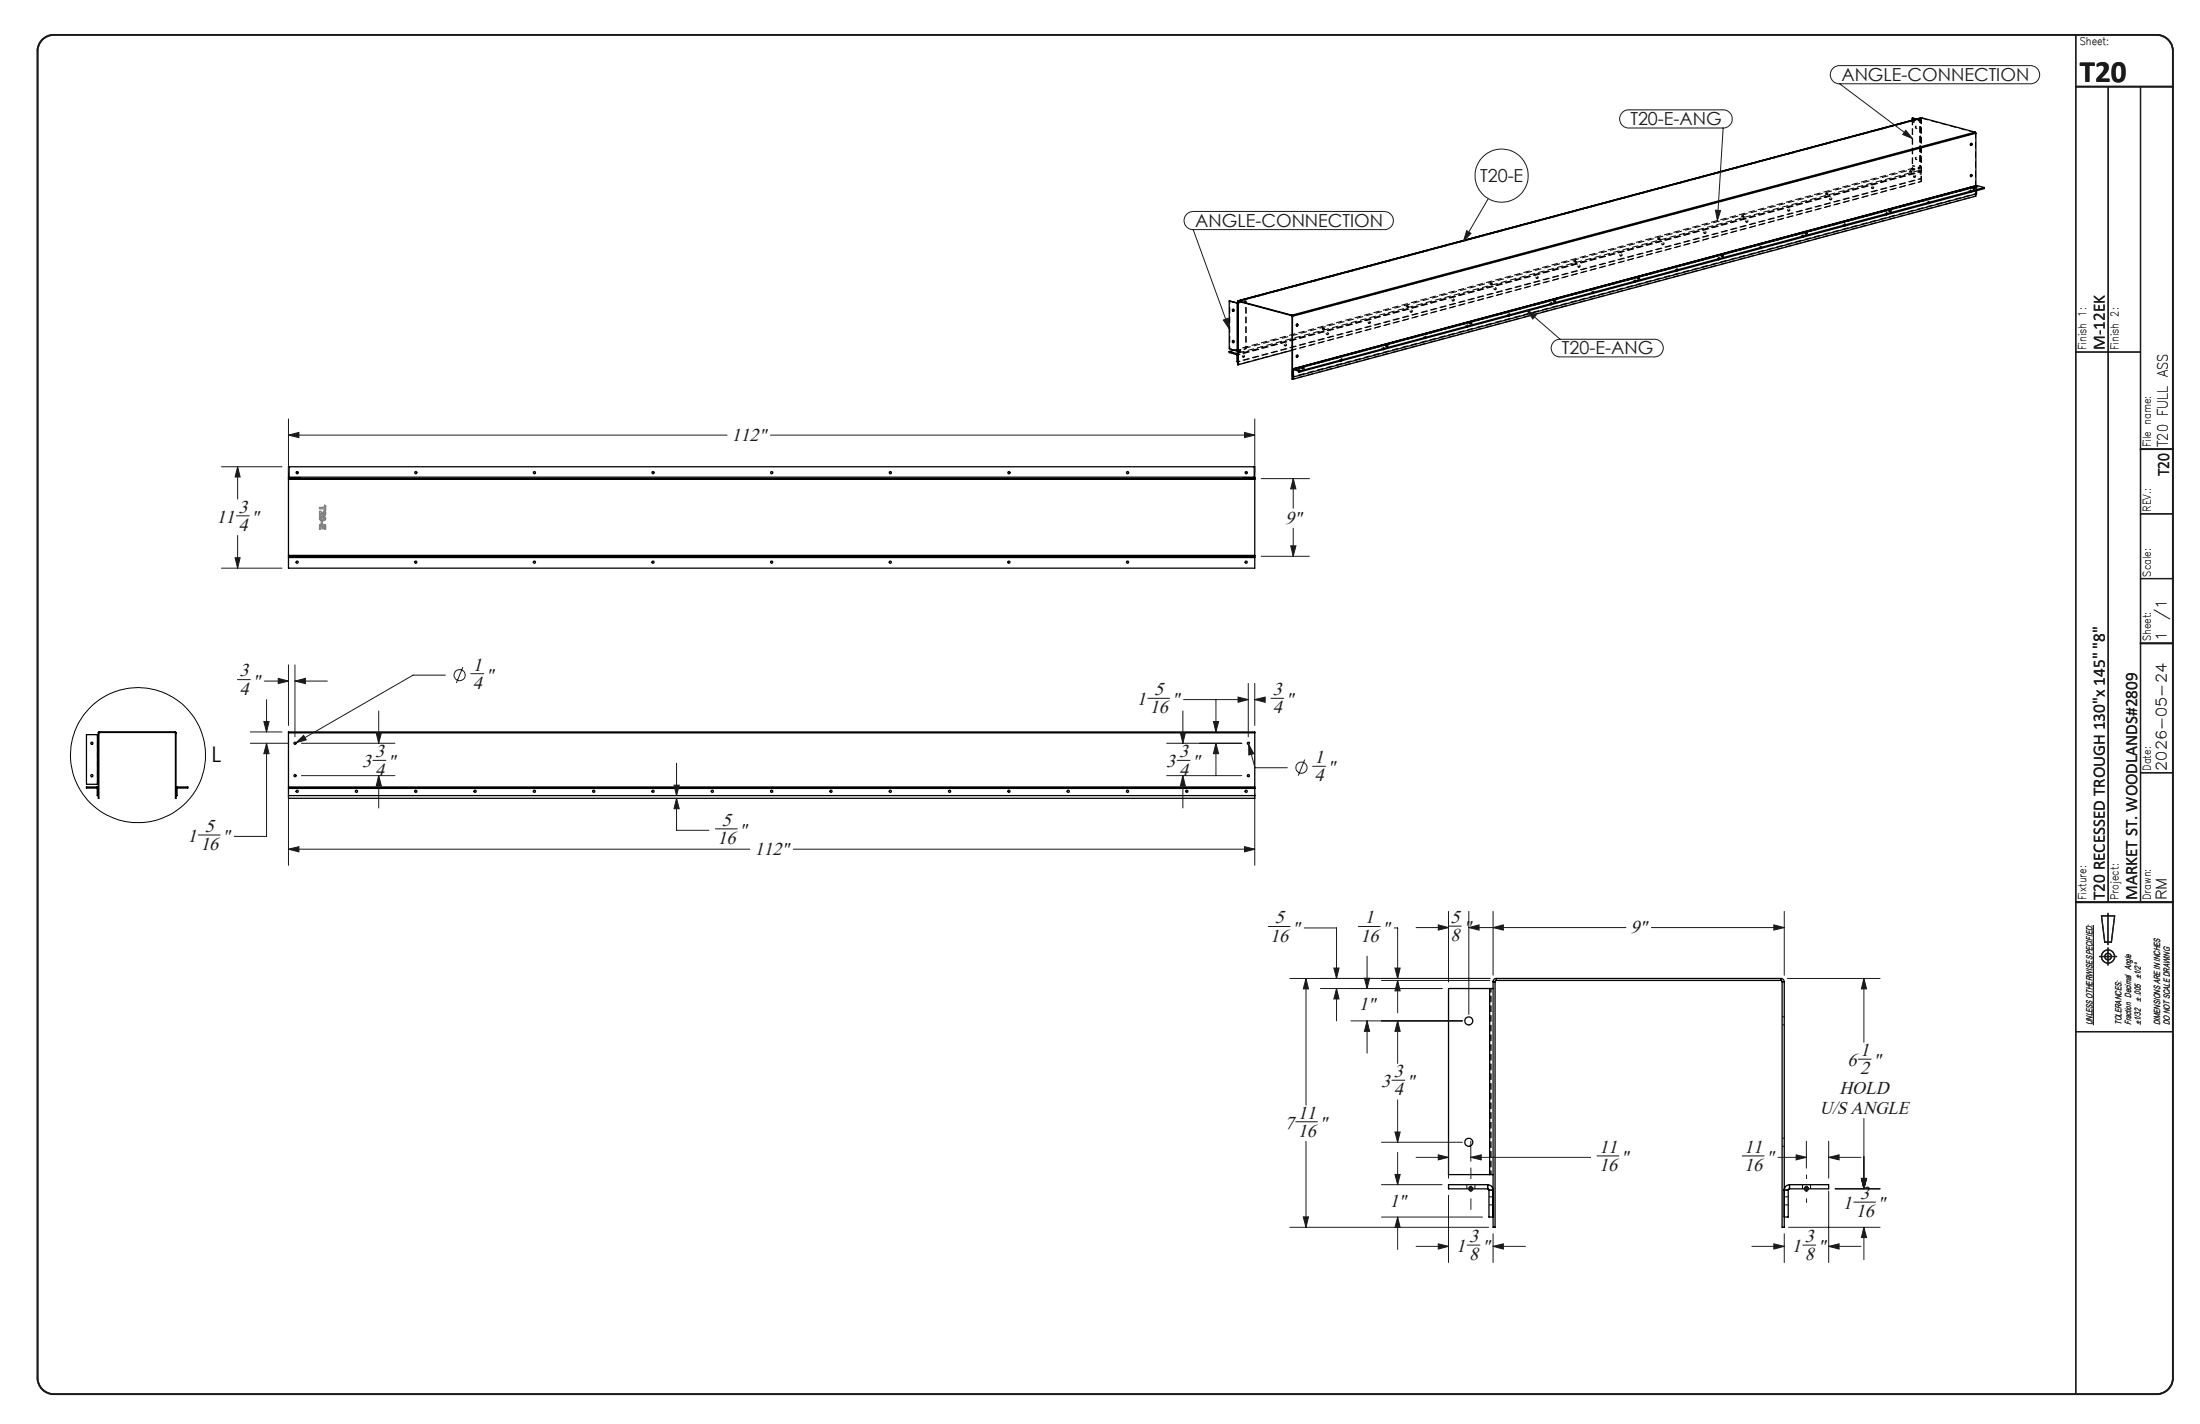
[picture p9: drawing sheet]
<svg xmlns="http://www.w3.org/2000/svg" width="432mm" height="279mm" viewBox="0 0 432 279" stroke-linecap="round" stroke-linejoin="round" font-family="sans-serif">
<g fill="none" stroke="#191924" stroke-width=".2">
<path d="M359.7 13.5a1.98 1.98 0 0 1 1.3-.6h37.5a1.78 1.78 0 0 1 1.8 1.8 1.78 1.78 0 0 1-1.8 1.7h-37.5a1.78 1.78 0 0 1-1.6-1 1.78 1.78 0 0 1 .3-1.9zM361 16.4l14.4 10.8M292.1 39l-4.8 8.3M318.6 21.9l.9-.3h18.7a1.78 1.78 0 0 1 1.8 1.7 1.78 1.78 0 0 1-1.8 1.8h-18.5a1.79 1.79 0 0 1-1.7-1.2 1.79 1.79 0 0 1 .6-2zM338.2 25.1l-1.1 18.2M374.1 25.6l1.3 1.6-1.9-.8zM233 42l.4-.3 .8-.2h37.5a1.78 1.78 0 0 1 1.8 1.8 1.78 1.78 0 0 1-1.8 1.7h-37.5a1.76 1.76 0 0 1-1.7-1.1 1.76 1.76 0 0 1 .5-1.9zM234.2 45l7.1 19.5M287.9 45.3l.8 .5-1.4 1.5zM336.7 41.2l1 .1-.6 2zM240.1 62.8l1-.4 .2 2.1zM299.6 60.9l1.9 .9-.7 .8z"/>
<path d="M299.6 60.9l6.6 5.6M305 67l1-.4h18.7a1.73 1.73 0 0 1 1.8 1.7 1.73 1.73 0 0 1-1.8 1.7h-18.5a1.75 1.75 0 0 1-1.6-1.1 1.75 1.75 0 0 1 .4-1.9zM43.5 91.6h11.9M46.6 91.6l.5 2h-1zM46.6 91.6v6.3M56.6 85.4l2.1-.6v1.1zM56.6 82.2v10.4M56.6 85.4h86.1M151.2 85.4h95.1M244.3 84.8l2 .6-2 .5zM246.3 82.2v10.4M247.5 93.9h9.5"/>
<path d="M253.8 93.9l.6 2h-1.1zM253.8 93.9v5.8M43.5 111.5h11.9M46.1 109.4h1l-.5 2.1zM46.4 101.2h2.5M46.6 105.1v6.4M247.5 109.1h9.5M253.3 107.1h1.1l-.6 2zM253.8 103.6v5.5M46.6 133.3h2.5M51.9 133.6h4.7M52.3 137.3v6.3"/>
<path d="M54.6 133.1l2 .5-2 .5zM56.6 130.5v11.8M57.9 133.6l2-.5v1zM57.9 130.5v14.1M57.9 133.6h6.3M74.3 139.5v6.3M87.4 132.5h-6.3l-23 13.2M90.8 130.9l-1.2 3.1M92.4 132.2h2.5M225.3 137h4.3M232.2 139.5v6.3M232.3 137.3h12.7"/>
<path d="M238.7 137.3v6.3M243 136.8l2 .5-2 .5zM245 134.1v10.5M246.3 137.3l2-.5v1zM246.3 134.1v8.2M246.3 137.3h1.9M249.4 137h2.6M49.1 145.8h7.5M49.1 143.6h6.3M51.8 141.6h1l-.5 2zM52.3 145.8l.5 2.1h-1zM52.3 145.8v18.3h-6.3"/>
<path d="M56.6 155.7v14.1M58.1 145.7l1.5-1.4 .5 .9zM59.2 145.8h18.3M59.2 152.2h18.3M73.2 149.2h2.5M73.8 143.8h1.1l-.6 2zM74.3 152.2l.6 2h-1.1zM74.3 152.2v6.3M132.3 154.1h1l-.5 2zM132.8 156.6l.5 2.1h-1zM132.8 156.6v6.3h6.3M132.8 149.8v6.3"/>
<path d="M229 145.8h14.7M229 152.2h14.7M231 149.2h2.6M231.7 143.8h1l-.5 2zM232.2 152.2l.5 2h-1zM232.2 152.2v6.3M238.2 141.6h1l-.5 2zM238.7 145.8l.5 2.1h-1zM238.7 145.8v6.4M245.1 146l1 1.9-1 .2zM245.1 146l1.2 4.6h6.4M246.3 155.7v14.1"/>
<path d="M256.1 149l-1.3 3.2M257.6 150.4h2.6M38.9 163.8h4.3M56.6 166.6l2.1-.5v1zM56.6 166.6h90.6M140.4 162.6h4.3M155.7 166.6h90.6M244.3 166.1l2 .5-2 .5zM284.3 178.8v13.9M288.3 178.8v20.2M293.1 178.8v12.5M350.2 178.8v12.5"/>
<path d="M248.9 181.8h4.3M253.2 192h39.2M256 182.1h6.3v9.9M256.3 192l.5 2h-1zM256.3 192v24.8M259.2 194h23.8M261.8 189.9h1l-.5 2.1zM262.3 194l.5 2h-1zM262.3 194v6.3M266.6 181.8h4.3M267.8 191.9h1l-.5 2.1zM268.3 187.6v6.4"/>
<path d="M271.1 192.4h21.3M273.6 182.1h.7v9.9M273.8 189.9h1l-.5 2.1zM274.3 192.4l.5 2h-1zM274.3 192.4v6.3M278 182h6.3M282.3 181.5l2 .5-2 .5zM284.3 181.7h2.5M288.3 182l2-.5v1zM288.3 182h30.8M293.1 182l2-.5v1zM324.1 182h26.1"/>
<path d="M348.2 181.5l2 .5-2 .5zM350.8 192h18.2M365.8 192l.6 2h-1.1zM365.8 192v12.5M410.9 181.5v19.6M265.1 200.3h21.9M268.3 200.3l.5 2.1h-1zM268.3 200.3v6.4M273.2 211.9h2.5M274.3 200.3l.5 2.1h-1zM274.3 200.3v8.4M274.3 215.8v8.3"/>
<path d="M364.7 207.8h2.5M365.8 219.5v13.8M254.3 220.1h4.3M255.8 238.8h1l-.5 2zM256.3 223.9v16.9M271.1 224.1h15.9M271.1 232.4h11.9M271.1 238.8h19.9M273.8 222.1h1l-.5 2zM273.8 230.4h1l-.5 2zM274.3 238.8l.5 2h-1zM274.3 226.1v6.3"/>
<path d="M274.3 238.8v6.3M278 227.1h6.3M282.3 226.6l2 .5-2 .5zM284.3 223.9v7.3M284.3 234.5v13.2M288.7 227.1l2-.5v1zM288.7 227.1h23.5M288.7 223.9v4M313.4 226.8h4.3M341.9 226.8h4.4M349 227.1h5.5M352.5 226.6l2 .5-2 .5z"/>
<path d="M354.5 223.9v5.3M358.9 227.1l2.1-.5v1zM358.9 223.9v7.3M358.9 233.7v14M358.9 227.1h6.4M360.2 233.3h8.8M363.9 235.9h4.2M365.3 231.2h1.1l-.6 2.1zM253.2 240.8h39M278 244.5h6.3M282.3 244.1l2 .4-2 .6zM288 244.3h2.5"/>
<path d="M293.1 244.5l2-.4v1zM293.1 244.5h6.3M293.1 242.1v5.6M343.9 244.5h6.3M348.2 244.1l2 .4-2 .6zM350.2 242.1v5.6M351 240.8h18M353.8 244.3h2.6M358.9 244.5l2.1-.4v1zM358.9 244.5h6.4M365.8 240.8l.6 2h-1.1zM365.8 240.8v6.4"/>
<circle cx="294.7" cy="34.5" r="5.2"/>
<circle cx="90.2" cy="132.5" r="1.09"/>
<circle cx="255.4" cy="150.6" r="1.09"/>
</g>
<g fill="none" stroke="#191924" stroke-width=".25">
<path d="M407.4 6.8v266.7M413.8 17v160M420.1 17v160M407.4 69.1h12.7M420.1 113.5h6.4M420.1 100.8h6.4M420.1 151.6h6.4M407.4 177h19.1M412.5 179.7h2.5l-.6 5.2h-1.3zM413.7 179.2v6.1M412.1 187.7h3.3M413.7 186v3.4"/>
<path d="M407.4 202.4h19.1"/>
<circle cx="413.7" cy="187.7" r=".66"/>
<circle cx="413.8" cy="187.7" r="1.29"/>
</g>
<path d="M8.2 7.9a3.3 3.3 0 0 1 2.3-1.1h412.8a3.2 3.2 0 0 1 3.2 3.2v260.4a3.2 3.2 0 0 1-3.2 3.1h-412.8a3.2 3.2 0 0 1-3.1-3.1v-260.4a3.2 3.2 0 0 1 .8-2.1zM407.4 17h19.1M420.1 88.1h6.4M420.1 126.2h6.4M407.4 177h19.1" fill="none" stroke="#191924" stroke-width=".35"/>
<g fill="none" stroke="#000" stroke-width=".2" stroke-dasharray="1.3 .6" stroke-linecap="butt">
<path d="M358.3 38v.2M358.8 38.2v-.2M359.2 39.2h.1M359.4 38.8h-.1M367.4 37h.2M367.7 36.6h-.2M374.8 33.6v.2M375.2 33.8v-.2M375.3 24h.1M375.3 33.4h.1M375.3 24v-.4M375.4 32.5h-.1"/>
<path d="M375.6 34.8h.2M375.9 34.4l-.1-.1M376.1 24.8h-.1M376.1 30.9h-.1M376.1 25.2h.1M376.1 31.3h.1M376.8 33.4l.2 .3M376.8 33.6l.1 .1M376.8 33.4v.2M376.8 23.6l.1-.1M376.8 32.9v.1M376.8 33h.1"/>
<path d="M376.9 33.7h.1M376.9 35l.1 .1M376.9 23.6h-.1M376.9 32.9v.1M376.9 23.5v.1M376.9 32.9h-.1M377 23.2l.1-.1M377.1 23.2h.1M377.1 23.2h-.1M377.1 35.6h-.1M377.2 23.1v.1M378.3 39.9h.2"/>
<path d="M378.4 39.8l.1 .1M378.6 39.5h-.2M386.6 37.7h.1M386.6 37.6l.1 .1M386.8 28.5h.1M386.8 34.6h.1M386.8 37.3h-.1M386.8 28.1l-.1 .2 .1 .2M386.8 34.2l-.1 .2 .1 .2M386.9 28.1h-.1M386.9 34.2h-.1M387 28.1h-.1"/>
<path d="M387 34.2h-.1M387.2 36.9v.2M387.7 37.1v-.2M387.7 26v.1M387.7 26v-.1M387.8 36.6l.2 .1M387.8 26.1h-.1M387.8 38.5h-.1M387.9 36.4l-.1 .2M388 38h-.2M388 36.6v.1M388 36.6v-.2"/>
<path d="M242.9 59.4h.1M242.9 59.5h.2M243 59.4l.1 .1M244.5 59l.1 .1M285.1 59l.1 .1M285.4 58.6h-.2M292.5 55.6v.2M292.9 55.8v-.2M293.3 56.8l.2 .1M293.6 56.4h-.2M301.6 54.6h.1M301.8 54.2h-.1"/>
<path d="M304.3 59.7l.1 .1M304.3 59.6l.1 .2M304.5 59.4l-.1-.1M304.9 58.9v.2M305.3 59.1v-.2M309 51.2v.2M309.4 51.4v-.2M309.8 52.4h.1M310 52h-.1M312.5 57.5l.1 .1M312.5 57.4l.1 .2M312.7 57.2l-.1-.1"/>
<path d="M318 50.2h.2M318.3 49.8h-.2M320.7 55.3l.2 .1M320.8 55.2l.1 .2M321 55l-.2-.1M321.4 54.5v.2M321.8 54.7v-.2M325.4 46.8v.2M325.8 47v-.2M326.3 48h.1M326.5 47.6h-.1M328.9 53.1l.2 .1"/>
<path d="M329 53l.1 .2M329.2 52.8l-.1-.1M334.5 45.8h.1M334.7 45.4h-.1M337.2 50.9l.1 .1M337.2 50.8l.1 .2M337.4 50.5h-.1M337.8 50.1v.2M338.3 50.3v-.2M341.9 42.4v.2M342.3 42.6v-.2M342.7 43.6h.2"/>
<path d="M343 43.2h-.2M345.4 48.7l.2 .1M345.5 48.6l.1 .2M345.7 48.3h-.2M350.9 41.4h.2M351.2 41h-.1M353.6 46.5h.2M353.7 46.4l.1 .1M353.9 46.1h-.1M354.3 45.7v.2M354.7 45.9v-.2M361.9 44.3h.1"/>
<path d="M361.9 44.2l.1 .1M362.1 43.9h-.1M370.1 42.1h.2M370.2 42l.1 .1M370.4 41.7h-.2M370.8 41.3v.2M371.2 41.5v-.2M241.3 68.4h.1M242.1 60.7h-.1M242.1 66.8h-.1M242.1 61.1h.1M242.1 67.2h.1"/>
<path d="M242.9 68.8h.1M242.9 68.8h-.1M242.9 68.9l.2-.1M243.1 68.8h-.1M243.1 68.8v.2M243.5 69v-.2M243.9 70l.2 .1M244.2 69.7l-.2-.1M244.5 68.4h.1M252.2 67.8l.1 .1M252.4 67.5l-.1-.1M254.5 64h.1"/>
<path d="M254.5 70.1h.1M254.5 63.5l-.1 .3 .1 .2M254.5 69.7l-.1 .2 .1 .2M254.6 63.6l-.1-.1M254.6 69.7h-.1M254.7 63.6l-.1-.1M254.7 69.7h-.1M254.9 73h.1M255.1 72.7l-.1 .1M255.1 72.6h-.1M255.2 72.9v-.1a.15 .15 0 0 0-.2-.2 .15 .15 0 0 0-.1 .2M255.5 72.2v.2"/>
<path d="M255.9 72.4v-.2M259.6 64.4v.2M260 64.6v-.2M260.4 65.6l.1 .1M260.7 65.3l-.2-.1M263.1 70.8h.1M263.1 70.6l.1 .2M263.4 70.4h-.2M268.6 63.4l.2 .1M268.9 63.1l-.2-.1M271.3 68.6h.2M271.4 68.4l.1 .2"/>
<path d="M271.6 68.2h-.2M272 67.8v.2M272.4 68v-.2M276 60v.2M276.5 60.2v-.2M276.9 61.2l.1 .1M277.1 60.9l-.1-.1M279.6 66.4h.1M279.6 66.2l.1 .2M279.8 66l-.1-.1M287.8 64.1l.1 .1M287.8 64l.1 .2"/>
<path d="M288 63.8l-.1-.1M288.5 63.3v.3M288.9 63.6v-.3M296 61.9l.2 .1M296.1 61.8l.1 .2M296.3 61.6l-.2-.1M17.9 154.4v.2M18.4 154.6v-.2M19 154.4v.2M19.1 154.7h.2M19.1 155.5h.2M19.3 155h-.2"/>
<path d="M19.4 143.8h-.1M19.5 143.6v.1M34.4 143.7v-.1M34.4 152.4h.1M34.4 146h.1M34.5 154.7h.3M34.5 143.8h-.1M34.5 155.5h.3M34.5 152h-.1M34.5 145.6h-.1M34.8 155h-.3M34.8 154.6v-.2"/>
<path d="M35.5 154.4v.2M35.9 154.6v-.2M293.5 192.6h-.4M293.7 192v.4M349.6 192.4v-.4M350.2 192.6h-.4M350.2 199.5h-.4M349.8 201.1h.4M349.8 224.9h.4M350.2 223.3h-.4"/>
</g>
<g fill="none" stroke="#000" stroke-width=".2" stroke-dasharray="1.3 .6" stroke-dashoffset=".8" stroke-linecap="butt">
<path d="M375.3 32.5l1.5 .4M375.4 33l1.4 .4M375.4 33.2l-134.1 35.9M375.4 33.2l1.4 .4M375.4 32.5l1.5 .4M376.8 33.6l-134.1 35.9M376.8 23.6l-1.5 .4M376.8 33l-1.5 .4M376.9 33.7l-134.1 35.9M376.9 35l-134.1 36M376.9 33l-1.5 .4M376.9 23.6l-1.5 .4"/>
<path d="M377 33.7l-134.1 36M377 35.1l-134.1 35.9M377 23.2l-134.1 36M377 35.6l-134.1 35.9M377.2 23.2l-134.2 35.9M377.2 23.2l-134.1 35.9M387.7 26l-134.1 35.9M387.7 26.1l-134.1 35.9M387.7 38.5l-134.1 35.9M387.8 36.4v1.7M388 36.6l-134.1 35.9M389.5 37l-1.5-.4"/>
<path d="M243 59.4l1.5-.4M243.1 59.5l1.5-.4M241.4 68.4l1.5 .4M243 68.8l1.5-.4M243.1 68.8l1.5-.4M253.7 72.5l134.1-35.9M253.7 73.9l134.1-35.9M253.9 72.5l134.1-35.9"/>
</g>
<g fill="none" stroke="#000" stroke-width=".2" stroke-dasharray="1.3 .6" stroke-dashoffset=".6" stroke-linecap="butt">
<path d="M359.2 39a.15 .15 0 0 0 .2 .2 .15 .15 0 0 0 .1-.2 .15 .15 0 0 0-.1-.2 .15 .15 0 0 0-.2 .2M359.4 38.9a.18 .18 0 0 1-.1 .3 .18 .18 0 0 1-.3-.2 .18 .18 0 0 1 .2-.2h.1l.1 .1M367.5 36.8a.15 .15 0 0 0 .1 .2 .15 .15 0 0 0 .2-.2 .15 .15 0 0 0-.2-.2 .15 .15 0 0 0-.1 .2M367.6 36.7a.18 .18 0 0 1-.1 .3 .18 .18 0 0 1-.2-.2 .18 .18 0 0 1 .1-.2h.1l.1 .1M375.7 34.6a.15 .15 0 0 0 .1 .2 .15 .15 0 0 0 .2-.2 .15 .15 0 0 0-.2-.2 .15 .15 0 0 0-.1 .2M375.8 34.5a.18 .18 0 0 1-.1 .2 .18 .18 0 0 1-.2-.1 .18 .18 0 0 1 .1-.2h.2v.1M376.1 24.8h-.1a.21 .21 0 0 0-.1 .3 .21 .21 0 0 0 .4 0 .21 .21 0 0 0-.2-.3M376.1 30.9h-.1a.21 .21 0 0 0-.1 .4 .21 .21 0 0 0 .4-.1 .21 .21 0 0 0-.2-.3M376.1 24.8a.21 .21 0 0 0-.1 .3 .21 .21 0 0 0 .3-.1 .21 .21 0 0 0-.2-.2M376.1 30.9a.21 .21 0 0 0-.1 .3 .21 .21 0 0 0 .3 0 .21 .21 0 0 0-.2-.3M378.5 39.6a.18 .18 0 0 1-.1 .3 .18 .18 0 0 1-.2-.1 .18 .18 0 0 1 .1-.3h.2v.1M386.8 37.4a.18 .18 0 0 1-.1 .3 .18 .18 0 0 1-.3-.1 .18 .18 0 0 1 .1-.3h.2l.1 .1"/>
<path d="M285.1 58.9a.15 .15 0 0 0 .2 .2 .15 .15 0 0 0 .1-.2v-.1a.15 .15 0 0 0-.1-.2 .15 .15 0 0 0-.1 .2l-.1 .1M285.3 58.8a.18 .18 0 0 1-.1 .2 .18 .18 0 0 1-.3-.1 .18 .18 0 0 1 .2-.2l.1-.1 .1 .2M293.4 56.7a.15 .15 0 0 0 .1 .2 .15 .15 0 0 0 .2-.2v-.1a.15 .15 0 0 0-.2-.2 .15 .15 0 0 0-.1 .2v.1M293.5 56.6a.18 .18 0 0 1-.1 .2 .18 .18 0 0 1-.2-.1 .18 .18 0 0 1 .1-.2l.2-.1v.2M301.6 54.5a.15 .15 0 0 0 .2 .2 .15 .15 0 0 0 .1-.2v-.1a.15 .15 0 0 0-.1-.2 .15 .15 0 0 0-.2 .2v.1M301.8 54.4a.18 .18 0 0 1-.2 .2 .18 .18 0 0 1-.2-.1 .18 .18 0 0 1 .1-.3h.2l.1 .2M304.5 59.5a.18 .18 0 0 1-.2 .2 .18 .18 0 0 1-.2-.1 .18 .18 0 0 1 .1-.2l.2-.1 .1 .2M309.8 52.3a.15 .15 0 0 0 .2 .1 .15 .15 0 0 0 .1-.1v-.1a.15 .15 0 0 0-.1-.2 .15 .15 0 0 0-.1 .2l-.1 .1M310 52.2a.18 .18 0 0 1-.1 .2 .18 .18 0 0 1-.3-.1 .18 .18 0 0 1 .2-.3h.1l.1 .2M312.7 57.3a.18 .18 0 0 1-.1 .2 .18 .18 0 0 1-.3-.1 .18 .18 0 0 1 .2-.2l.1-.1 .1 .2M318.1 50.1a.15 .15 0 0 0 .1 .1 .15 .15 0 0 0 .2-.1v-.1a.15 .15 0 0 0-.2-.2 .15 .15 0 0 0-.1 .2v.1M318.2 50a.18 .18 0 0 1-.1 .2 .18 .18 0 0 1-.2-.1 .18 .18 0 0 1 .1-.3h.1l.1 .2"/>
<path d="M320.9 55.1a.18 .18 0 0 1-.1 .2 .18 .18 0 0 1-.2-.1 .18 .18 0 0 1 .1-.2l.1-.1 .1 .2M326.3 47.9a.15 .15 0 0 0 .2 .1 .15 .15 0 0 0 .1-.1v-.1a.15 .15 0 0 0-.1-.2 .15 .15 0 0 0-.2 .2v.1M326.5 47.7a.18 .18 0 0 1-.2 .3 .18 .18 0 0 1-.2-.1 .18 .18 0 0 1 .1-.3h.2l.1 .1M329.2 52.9a.18 .18 0 0 1-.2 .2 .18 .18 0 0 1-.2-.1 .18 .18 0 0 1 .1-.2l.2-.1 .1 .2M334.5 45.7a.15 .15 0 0 0 .2 .1 .15 .15 0 0 0 .1-.1v-.1a.15 .15 0 0 0-.1-.2 .15 .15 0 0 0-.2 .2v.1M334.7 45.5a.18 .18 0 0 1-.1 .3 .18 .18 0 0 1-.3-.1 .18 .18 0 0 1 .2-.3h.1l.1 .1M337.4 50.7a.18 .18 0 0 1-.1 .2 .18 .18 0 0 1-.3-.1 .18 .18 0 0 1 .2-.2l.1-.1 .1 .2M342.8 43.5a.15 .15 0 0 0 .1 .1 .15 .15 0 0 0 .2-.2 .15 .15 0 0 0-.2-.2 .15 .15 0 0 0-.1 .2v.1M342.9 43.3a.18 .18 0 0 1-.1 .3 .18 .18 0 0 1-.2-.2 .18 .18 0 0 1 .1-.2h.1l.1 .1M345.6 48.5a.18 .18 0 0 1-.1 .2 .18 .18 0 0 1-.2-.1 .18 .18 0 0 1 .1-.2l.1-.1 .1 .2M351 41.2a.15 .15 0 0 0 .2 .2 .15 .15 0 0 0 .1-.2 .15 .15 0 0 0-.1-.2 .15 .15 0 0 0-.2 .2M351.2 41.1a.18 .18 0 0 1-.2 .3 .18 .18 0 0 1-.2-.2 .18 .18 0 0 1 .1-.2h.2l.1 .1"/>
<path d="M353.8 46.3a.18 .18 0 0 1-.1 .2 .18 .18 0 0 1-.2-.1 .18 .18 0 0 1 .1-.3h.2v.2M362.1 44.1a.18 .18 0 0 1-.1 .2 .18 .18 0 0 1-.3-.1 .18 .18 0 0 1 .2-.3h.1l.1 .2M370.3 41.9a.18 .18 0 0 1-.1 .2 .18 .18 0 0 1-.2-.1 .18 .18 0 0 1 .1-.3h.1l.1 .2M244 69.9a.15 .15 0 0 0 .1 .2 .15 .15 0 0 0 .2-.2v-.1a.15 .15 0 0 0-.2-.1 .15 .15 0 0 0-.1 .1v.1M244.1 69.8a.18 .18 0 0 1-.1 .2 .18 .18 0 0 1-.2-.1 .18 .18 0 0 1 .1-.2l.2-.1v.2M252.2 67.7a.15 .15 0 0 0 .2 .2 .15 .15 0 0 0 .1-.2v-.1a.15 .15 0 0 0-.1-.1 .15 .15 0 0 0-.2 .1v.1M252.4 67.6a.18 .18 0 0 1-.1 .2 .18 .18 0 0 1-.3-.1 .18 .18 0 0 1 .1-.2l.2-.1 .1 .2M260.5 65.5a.15 .15 0 0 0 .1 .2 .15 .15 0 0 0 .1-.2l.1-.1a.15 .15 0 0 0-.2-.1 .15 .15 0 0 0-.1 .1v.1M260.6 65.4a.18 .18 0 0 1-.1 .2 .18 .18 0 0 1-.2-.1 .18 .18 0 0 1 .1-.2l.1-.1 .1 .2M263.3 70.5a.18 .18 0 0 1-.1 .3 .18 .18 0 0 1-.3-.2 .18 .18 0 0 1 .2-.2h.1l.1 .1M268.7 63.3a.15 .15 0 0 0 .1 .2 .15 .15 0 0 0 .2-.2v-.1a.15 .15 0 0 0-.2-.1 .15 .15 0 0 0-.1 .1v.1M268.8 63.2a.18 .18 0 0 1-.1 .2 .18 .18 0 0 1-.2-.1 .18 .18 0 0 1 .1-.2l.2-.1v.2"/>
<path d="M271.5 68.3a.18 .18 0 0 1-.1 .3 .18 .18 0 0 1-.2-.2 .18 .18 0 0 1 .1-.2h.2v.1M276.9 61.1a.15 .15 0 0 0 .2 .2 .15 .15 0 0 0 .1-.2v-.1a.15 .15 0 0 0-.1-.2 .15 .15 0 0 0-.2 .2v.1M277.1 61a.18 .18 0 0 1-.2 .2 .18 .18 0 0 1-.2-.1 .18 .18 0 0 1 .1-.2l.2-.1 .1 .2M279.8 66.1a.18 .18 0 0 1-.2 .2 .18 .18 0 0 1-.2-.1 .18 .18 0 0 1 .1-.2h.2l.1 .1M288 63.9a.18 .18 0 0 1-.1 .2 .18 .18 0 0 1-.3-.1 .18 .18 0 0 1 .2-.2l.1-.1 .1 .2M296.2 61.7a.18 .18 0 0 1-.1 .2 .18 .18 0 0 1-.2-.1 .18 .18 0 0 1 .1-.2l.1-.1 .1 .2"/>
</g>
<g fill="none" stroke="#000" stroke-width=".2" stroke-dasharray="1.3 .6" stroke-dashoffset=".7" stroke-linecap="butt">
<path d="M375.3 33.4v-9.4M375.4 33.4v-9.4M376.8 32.9v-9.3M376.8 33v-9.4M376.9 32.9v-9.3M376.9 33.7v1.3M376.9 33v-9.4M376.9 32.9v-9.4M377 32.9v-9.3M377 33.7v1.4M387.8 36.6v1.4M241.4 59v9.4"/>
<path d="M242.9 59.4v9.4M243 59.4v9.4M243.1 59.5v9.3M244.5 59v9.4M244.6 59.1v9.3"/>
</g>
<g fill="none" stroke="#000" stroke-width=".2" stroke-dasharray="1.3 .6" stroke-dashoffset=".5" stroke-linecap="butt">
<path d="M358.4 38.2h.4h-.4M358.7 37.9l-.3 .1 .3-.1M374.9 33.8h.3h-.3M375.2 33.5l-.4 .1 .4-.1M377.1 35.6l-123.5 33.1M387.6 37l-.4 .1 .4-.1M276.4 60h-.4h.4M292.6 55.9l.3-.1-.3 .1M292.9 55.6h-.4h.4M305.3 59.1h-.4h.4M309 51.4h.4h-.4M309.3 51.2h-.3h.3"/>
<path d="M321.7 54.7h-.3h.3M325.5 47h.3h-.3M325.8 46.7l-.4 .1 .4-.1M338.2 50.3h-.4h.4M341.9 42.6h.4h-.4M342.2 42.3l-.3 .1 .3-.1M354.7 45.9h-.4h.4M371.1 41.5h-.3h.3M243.2 69.1l.3-.1-.3 .1M243.5 68.8h-.4h.4M255.9 72.3l-.4 .1 .4-.1M259.6 64.7l.4-.1-.4 .1"/>
<path d="M259.9 64.4h-.3h.3M272.4 67.9l-.4 .1 .4-.1M276.1 60.3l.4-.1-.4 .1M288.8 63.5l-.3 .1 .3-.1M19.1 144.1v9.8M19.1 153.9v-9.8M19.2 144.1v9.8M292.4 193.9v36.6M292.7 193.9v36.6M292.4 230.5v-36.6"/>
</g>
<path d="M375.4 33l-133.2 35.7M242 60.7l.2 .1-.1 .3M242 66.8l.2 .1-.1 .3" fill="none" stroke="#000" stroke-width=".2" stroke-dasharray="1.3 .6" stroke-dashoffset=".3" stroke-linecap="butt"/>
<g fill="none" stroke="#000" stroke-width=".2" stroke-dasharray="1.3 .6" stroke-dashoffset=".4" stroke-linecap="butt">
<path d="M375.4 24v-.9M376.1 23.4l.7 .2M376.2 23.3l.7 .2M378.6 39.9l.1-.1a.17 .17 0 0 0 0-.2 .17 .17 0 0 0-.2-.1 .17 .17 0 0 0-.1 .3M386.8 37.7l.1-.1a.17 .17 0 0 0 0-.2 .17 .17 0 0 0-.2-.1 .17 .17 0 0 0-.1 .3M388 36.7v.7M304.5 59.7h.1a.17 .17 0 0 0 0-.3 .17 .17 0 0 0-.2 0 .17 .17 0 0 0-.1 .2M312.7 57.5h.1a.17 .17 0 0 0 0-.3 .17 .17 0 0 0-.2 0 .17 .17 0 0 0-.1 .2M321 55.3a.17 .17 0 0 0 .1-.3 .17 .17 0 0 0-.3 0 .17 .17 0 0 0 0 .2M329.2 53.1h.1a.17 .17 0 0 0 0-.3 .17 .17 0 0 0-.2 0 .17 .17 0 0 0-.1 .2M337.4 50.9h.1a.17 .17 0 0 0 0-.3 .17 .17 0 0 0-.2 0 .17 .17 0 0 0-.1 .2M345.7 48.7v-.1a.17 .17 0 0 0 .1-.2 .17 .17 0 0 0-.3 0 .17 .17 0 0 0 0 .2"/>
<path d="M353.9 46.5l.1-.1a.17 .17 0 0 0 0-.2 .17 .17 0 0 0-.2 0 .17 .17 0 0 0-.1 .2M362.1 44.3l.1-.1a.17 .17 0 0 0 0-.2 .17 .17 0 0 0-.2-.1 .17 .17 0 0 0-.1 .3M370.4 42.1v-.1a.17 .17 0 0 0 .1-.2 .17 .17 0 0 0-.3-.1 .17 .17 0 0 0 0 .3M254.9 73l-.1-.2a.16 .16 0 0 1 .1-.2 .16 .16 0 0 1 .2 .1M263.3 70.8l.1-.1a.17 .17 0 0 0 0-.2 .17 .17 0 0 0-.2-.1 .17 .17 0 0 0-.1 .2M271.6 68.6v-.1a.17 .17 0 0 0 .1-.2 .17 .17 0 0 0-.3-.1 .17 .17 0 0 0 0 .2M279.8 66.4l.1-.1a.17 .17 0 0 0 0-.2 .17 .17 0 0 0-.2-.1 .17 .17 0 0 0-.1 .2M288 64.2l.1-.1a.17 .17 0 0 0 0-.2 .17 .17 0 0 0-.2-.1 .17 .17 0 0 0-.1 .2M296.3 62v-.1a.17 .17 0 0 0 .1-.3 .17 .17 0 0 0-.3 0 .17 .17 0 0 0 0 .2M287.9 232.4v.8M289.5 233.2v-.8M292 232.4v.8"/>
<path d="M292.3 233.5h.8M292.3 236.4h.8M293.1 234.8h-.8M350.2 233.5h.8M350.2 236.4h.8M351 234.8h-.8M351.3 233.2v-.8M353.8 232.4v.8M355.4 233.2v-.8"/>
</g>
<path d="M377 35.6v-12.4M377.1 35.6v-12.4M387.7 26.1v12.4" fill="none" stroke="#000" stroke-width=".2" stroke-dasharray="1.3 .6" stroke-dashoffset=".2" stroke-linecap="butt"/>
<path d="M376.8 33.4l-133.9 35.9M377.1 23.2l-134 35.9M377.2 23.2l10.5 2.8M254 72.5l134-35.8" fill="none" stroke="#000" stroke-width=".2" stroke-dasharray="1.3 .6" stroke-dashoffset="-.1" stroke-linecap="butt"/>
<g fill="none" stroke="#000" stroke-width=".25">
<path d="M375.3 23.2l.9 .2M375.3 23.2l.8 .2M375.3 23.2v.4M377.1 23.1h.1M377.2 23.1l-134.2 35.9M377.2 23.1l10.5 2.8M378.5 39.9h.1M386.8 37.7h-.1M386.9 28.2l.1 .2-.2 .1M386.9 34.3l.1 .2-.2 .1M387.2 36.9h.4zM387.7 25.9l.1 .2"/>
<path d="M387.7 25.9l-134.1 35.9M387.8 26.1l-134.1 36M387.8 26.1v10.3M387.8 38.1v.4l-134.1 35.9M387.9 36.4h.1M387.9 37.4v.6l-134 36M388 36.4l-134.2 36M388 36.4l1.5 .4M389.5 36.8v.2l-134.2 35.9M389.5 36.8l-134.2 35.9M241.3 59.1v9.3l1.5 .5M241.3 59.1l1.5 .4"/>
<path d="M241.3 59.1l1.6 .3M242.8 59.5v9.4M242.9 59.4l-.1 .1M242.9 59.2l.1 12.4M242.9 59.2h.1M243 59.2v12.4M243 59l-.1 .2M243 59.1v.1M243 59l10.6 2.8M243 59.1l10.6 2.8M243 59v.1M243.1 59.2h-.1"/>
<path d="M304.5 59.8h-.1M304.9 58.9l.4 .1zM312.6 57.6h.1M321 55.4h-.1M321.4 54.5l.4 .1zM329.1 53.2h.1M337.4 50.9l-.1 .1M337.8 50.1l.4 .1zM345.5 48.8h.2M353.9 46.5l-.1 .1M354.3 45.7l.4 .1zM362 44.3h.1"/>
<path d="M370.3 42.1l-.1 .1M370.8 41.3h.4zM241.3 69l1.4 .4M241.3 69v.2l1.4 .4M241.9 66.9h.2a.17 .17 0 0 1 .1 .2 .17 .17 0 0 1-.2 .1zM242 60.7l-.1 .2 .2 .2M242 66.8l-.1 .2 .2 .2M242.2 68.7l-.9 .3M242.7 69.4l.2 .2h-.1M242.7 69.6h.1M242.7 69.4v.2M242.8 69.6v1.4h.1"/>
<path d="M242.8 68.9h.1M242.9 69.3l-.2 .1M253.6 61.8l.1 .3M253.6 61.9v.1M253.6 61.8v.1M253.6 62l.1 .1M253.6 62l.1 12.4M253.6 68.7l-10.6 2.9M253.7 73.9l.2 .1M253.7 62.1v12.3M253.9 72.6v1.4M253.9 72.4l-.2 .2h.2"/>
<path d="M253.9 72.5v.1M253.9 72.4l1.4 .3M253.9 72.5l1.4 .4M253.9 72.4v.1M254 72.6h-.1M254.6 63.6l.1 .2-.2 .2M254.6 69.7v.3l-.1 .1M254.9 72.8l.1 .2 .2-.1M255 72.8l-.1 .2M255.3 72.7v.2M255.5 72.2h.4zM263.3 70.8h-.1"/>
<path d="M271.6 68.6h-.1M272 67.8h.4zM279.8 66.4h-.1M288 64.2h-.1M288.4 63.4h.5zM296.3 62h-.1M56.6 93.7v.2M56.6 93.9v.2M56.6 93.7l.2 .2v-.1M56.6 93.7v-2.1h189.7v2.1M56.6 94.1v14.9M56.6 94.1h189.7"/>
<path d="M56.6 93.9h189.7M56.6 93.7h.1M56.7 93.7l.1 .1M56.7 91.6v2.1M56.7 93.6h189.5M56.8 93.8h2.1v.1M246.1 93.8h-2.2v.1M246.2 93.7l-.1 .1M246.2 93.7h.1M246.2 91.6v2.1M246.3 93.7v.2M246.3 93.9v.2"/>
<path d="M246.3 93.7l-.2 .2v-.1M246.3 94.1v14.9M56.6 109.1v.3M56.6 109v.1M56.6 109.4v2.1h189.7v-2.1M56.6 109.4h189.7M56.6 109h189.7M56.6 109.1h189.7M246.3 109.1v.3M246.3 109v.1M19 154.6l.1 .1M19 154.4l.3 .2-.2 .1"/>
<path d="M19 154.4h-2v.2h2M19 154.4v.2M19.1 154.7v1.4h.2M19.1 144.1h.2M19.1 153.9h.2M19.1 144.1h-2.1v9.8h2.1M19.1 144.1v9.8M19.3 143.8h.1M19.3 143.8v12.8h.1v-12.8M19.5 143.7l-.1 .1M19.5 143.6l-.2 .2M19.5 143.6h14.9"/>
<path d="M19.5 143.7h14.9M19.5 143.6v.1M34.4 143.6l.1 .2M34.4 143.7v.1M34.4 143.6v.1M34.4 143.8h.1M34.4 143.8v12.8h.1v-12.8M34.7 154.7v1.4h-.2M34.8 154.6l-.1 .1M34.8 154.4l-.3 .2 .2 .1M34.8 154.4h2.1v.2h-2.1M34.8 154.4v.2"/>
<path d="M56.6 154.6v.1M56.6 143.8v-.2h189.7v.2M56.6 143.8v10.8M56.6 154.7v1.9h189.7v-1.9M56.6 154.6h189.7M56.6 154.4h189.7M56.6 154.7h189.7M56.6 156.1h189.7M56.6 143.8h189.7M246.3 154.6v.1M246.3 143.8v10.8M292.4 194h.7"/>
<path d="M292.4 194h-8.1v36.5h8.1M292.4 194v36.5M293.1 192.6v48.2h.3v-48.2M293.1 192.6h.3M293.7 192.4l-.3 .2M293.7 192a.6 .6 0 0 0-.6 .6M293.7 192.4h55.8M293.7 192v.4M293.7 192h55.8M349.5 192a.66 .66 0 0 1 .7 .6M349.5 192.4l.3 .2M349.5 192v.4"/>
<path d="M349.8 192.6v48.2h.4v-48.2M349.8 192.6h.4M292 233.3l.2 .2M292 232.4a1.09 1.09 0 0 1 1.1 1.1h-.9M292 232.4v.9M292 232.4h-7.7v.9h7.7M292.2 233.5v5.3h.9M292.4 230.5h.7M351 233.5v5.3h-.8M351.2 233.3l-.2 .2M351.2 232.4a1.02 1.02 0 0 0-1 1.1h.8M351.2 232.4h7.7v.9h-7.7"/>
<path d="M351.2 232.4v.9"/>
<circle cx="386.9" cy="34.5" r=".19"/>
<circle cx="386.9" cy="28.4" r=".19"/>
<circle cx="242" cy="60.9" r=".19"/>
<circle cx="254.6" cy="69.9" r=".18"/>
<circle cx="254.6" cy="63.8" r=".18"/>
<circle cx="58.3" cy="92.7" r=".22"/>
<circle cx="81.6" cy="92.7" r=".22"/>
<circle cx="104.9" cy="92.7" r=".22"/>
<circle cx="128.2" cy="92.7" r=".22"/>
<circle cx="151.4" cy="92.7" r=".22"/>
<circle cx="174.7" cy="92.7" r=".22"/>
<circle cx="198" cy="92.7" r=".22"/>
<circle cx="221.3" cy="92.7" r=".22"/>
<circle cx="244.6" cy="92.7" r=".22"/>
<circle cx="58.3" cy="110.3" r=".22"/>
<circle cx="81.6" cy="110.3" r=".22"/>
<circle cx="104.9" cy="110.3" r=".22"/>
<circle cx="128.2" cy="110.3" r=".22"/>
<circle cx="151.5" cy="110.3" r=".22"/>
<circle cx="174.7" cy="110.3" r=".22"/>
<circle cx="198" cy="110.3" r=".22"/>
<circle cx="221.3" cy="110.3" r=".22"/>
<circle cx="244.6" cy="110.3" r=".22"/>
<circle cx="18" cy="152.2" r=".21"/>
<circle cx="18" cy="145.8" r=".21"/>
<circle cx="57.9" cy="145.8" r=".21"/>
<circle cx="57.9" cy="152.2" r=".21"/>
<circle cx="58.3" cy="155.3" r=".21"/>
<circle cx="70" cy="155.3" r=".21"/>
<circle cx="81.6" cy="155.3" r=".21"/>
<circle cx="93.2" cy="155.3" r=".21"/>
<circle cx="104.9" cy="155.3" r=".21"/>
<circle cx="116.5" cy="155.3" r=".21"/>
<circle cx="128.2" cy="155.3" r=".21"/>
<circle cx="139.8" cy="155.3" r=".21"/>
<circle cx="151.4" cy="155.3" r=".21"/>
<circle cx="163.1" cy="155.3" r=".21"/>
<circle cx="174.7" cy="155.3" r=".21"/>
<circle cx="186.4" cy="155.3" r=".21"/>
<circle cx="198" cy="155.3" r=".21"/>
<circle cx="209.7" cy="155.3" r=".21"/>
<circle cx="221.3" cy="155.3" r=".21"/>
<circle cx="232.9" cy="155.3" r=".21"/>
<circle cx="244.6" cy="155.3" r=".21"/>
<circle cx="245" cy="152.2" r=".21"/>
<circle cx="245" cy="145.8" r=".21"/>
<circle cx="288.3" cy="200.3" r=".78"/>
<circle cx="288.3" cy="224.1" r=".78"/>
</g>
<circle cx="27.1" cy="148.2" r="13.3" fill="none" stroke="#000" stroke-width=".2"/>
<path d="M288.2 233.3h1M288.3 232.9l.7 .7M288.7 232.8v1M289 232.9l-.7 .7M354 233.3h1.1M354.2 232.9l.7 .7M354.5 232.8v1M354.9 232.9l-.7 .7" fill="none" stroke="#191924" stroke-width=".5"/>
<path d="M62.7 99.6h1l.1-.4 .1 .1v.8l-.2 .1v-.4h-.9zM62.8 100.3h.1l.4 .5a.21 .21 0 0 0 .3 .1 .21 .21 0 0 0 .1-.3 .21 .21 0 0 0-.2-.1 .27 .27 0 0 1 .3-.1 .27 .27 0 0 1 .1 .4v.1a.46 .46 0 0 1-.5 .2 .46 .46 0 0 1-.4-.4l-.1-.1v.5l-.1 .1zM62.8 101.5l.2-.2h.6l.3 .3-.1 .4-.8 .1a.43 .43 0 0 1-.2-.6zM62.8 102.9h1.1v.9h-.2v-.6h-.2l-.1 .6h-.1v-.6h-.4v.6l-.1 .1zM62.9 101.6h.4a.21 .21 0 0 1 .3 0 .21 .21 0 0 1 0 .2l-.6 .1zM63.1 102.3h.2l-.2 .5z" fill="none" stroke="#808080" stroke-width=".25"/>
<path d="M288.7 237.4v-8.3" fill="none" stroke="#191924" stroke-width=".2" stroke-dasharray="15.2 1.3 1.3 1.3" stroke-dashoffset="13" stroke-linecap="butt"/>
<path d="M354.6 236v-5.5" fill="none" stroke="#191924" stroke-width=".2" stroke-dasharray="15.2 1.3 1.3 1.3" stroke-dashoffset="14.4" stroke-linecap="butt"/>
<g fill="#191924">
<path d="M287.9 45.3l.8 .5-1.4 1.5zM299.6 60.9l1.9 .9-.7 .8zM240.1 62.8l1-.4 .2 2.1zM336.7 41.2l1 .1-.6 2zM374.1 25.6l1.3 1.6-1.9-.8z"/>
<path d="M244.3 84.8l2 .6-2 .5zM56.6 85.4l2.1-.6v1.1zM46.6 91.6l.5 2h-1zM46.1 109.4h1l-.5 2.1zM253.8 93.9l.6 2h-1.1zM253.3 107.1h1.1l-.6 2zM365.3 231.2h1.1l-.6 2.1zM365.8 240.8l.6 2h-1.1zM358.9 244.5l2.1-.4v1zM348.2 244.1l2 .4-2 .6zM348.2 181.5l2 .5-2 .5zM293.1 182l2-.5v1zM256.3 192l.5 2h-1zM255.8 238.8h1l-.5 2zM273.8 189.9h1l-.5 2.1zM274.3 192.4l.5 2h-1zM288.3 182l2-.5v1zM282.3 181.5l2 .5-2 .5zM268.3 200.3l.5 2.1h-1zM267.8 191.9h1l-.5 2.1zM262.3 194l.5 2h-1zM261.8 189.9h1l-.5 2.1zM274.3 200.3l.5 2.1h-1zM273.8 222.1h1l-.5 2zM365.3 231.2h1.1l-.6 2.1zM365.8 192l.6 2h-1.1zM282.3 244.1l2 .4-2 .6zM293.1 244.5l2-.4v1zM273.8 230.4h1l-.5 2zM274.3 238.8l.5 2h-1z"/>
<path d="M352.5 226.6l2 .5-2 .5zM358.9 227.1l2.1-.5v1zM288.7 227.1l2-.5v1zM282.3 226.6l2 .5-2 .5z"/>
<path d="M57.9 133.6l2-.5v1zM54.6 133.1l2 .5-2 .5zM73.8 143.8h1.1l-.6 2zM74.3 152.2l.6 2h-1.1zM52.3 145.8l.5 2.1h-1zM51.8 141.6h1l-.5 2zM243 136.8l2 .5-2 .5zM246.3 137.3l2-.5v1zM231.7 143.8h1l-.5 2zM232.2 152.2l.5 2h-1zM238.7 145.8l.5 2.1h-1zM238.2 141.6h1l-.5 2zM245.1 146v2.1l1-.2zM56.6 166.6l2.1-.5v1zM244.3 166.1l2 .5-2 .5zM58.1 145.7l2-.5-.5-.9zM132.8 156.6l.5 2.1h-1zM132.3 154.1h1l-.5 2z"/>
</g>
<text font-size="6.1" fill="#191924" x="408.2" y="16.1">T20</text>
<text font-size="4.2" x="41.5" y="149.5">L</text>
<g font-size="3.7" fill="#191924">
<text x="143.6" y="86.5">112&quot;</text>
<text x="46.8" y="100.6">3</text>
<text x="42.5" y="102.6">11</text>
<text x="46.8" y="104.2">4</text>
<text x="49.3" y="102.6">&quot;</text>
<text x="252.2" y="102.8">9&quot;</text>
<text x="92.8" y="131.6">1</text>
<text x="47" y="136.3">4</text>
<text x="47" y="132.7">3</text>
<text x="49.5" y="134.7">&quot;</text>
<text x="92.8" y="135.2">4</text>
<text x="95.3" y="133.6">&quot;</text>
<text x="226.6" y="136.4">5</text>
<text x="249.8" y="136.4">3</text>
<text x="223.1" y="138.4">1</text>
<text x="225.7" y="140">16</text>
<text x="230" y="138.4">&quot;</text>
<text x="249.8" y="140">4</text>
<text x="252.4" y="138.4">&quot;</text>
<text x="73.6" y="148.6">3</text>
<text x="231.4" y="148.6">3</text>
<text x="258" y="149.7">1</text>
<text x="71.1" y="150.6">3</text>
<text x="73.6" y="152.2">4</text>
<text x="76.1" y="150.6">&quot;</text>
<text x="228.9" y="150.6">3</text>
<text x="231.4" y="152.2">4</text>
<text x="234" y="150.6">&quot;</text>
<text x="258" y="153.3">4</text>
<text x="260.6" y="151.7">&quot;</text>
<text x="36.8" y="165.2">1</text>
<text x="39.3" y="166.8">16</text>
<text x="40.2" y="163.2">5</text>
<text x="43.6" y="165.2">&quot;</text>
<text x="140.8" y="165.6">16</text>
<text x="141.7" y="162">5</text>
<text x="145.1" y="164">&quot;</text>
<text x="148.1" y="167.7">112&quot;</text>
<text x="249.3" y="184.8">16</text>
<text x="250.2" y="181.2">5</text>
<text x="253.6" y="183.2">&quot;</text>
<text x="267" y="184.8">16</text>
<text x="267.9" y="181.2">1</text>
<text x="271.3" y="183.2">&quot;</text>
<text x="284.7" y="184.7">8</text>
<text x="284.7" y="181.1">5</text>
<text x="287.2" y="183.1">&quot;</text>
<text x="320" y="183.1">9&quot;</text>
<text x="266.7" y="198.2">1&quot;</text>
<text x="362.6" y="209.2">6</text>
<text x="365.1" y="207.2">1</text>
<text x="367.6" y="209.2">&quot;</text>
<text x="271.1" y="213.3">3</text>
<text x="273.6" y="214.9">4</text>
<text x="273.6" y="211.3">3</text>
<text x="276.1" y="213.3">&quot;</text>
<text x="361.1" y="214.7">HOLD</text>
<text x="365.1" y="210.8">2</text>
<text x="252.2" y="221.5">7</text>
<text x="254.7" y="219.5">11</text>
<text x="259" y="221.5">&quot;</text>
<text x="357.2" y="218.6">U/S ANGLE</text>
<text x="254.7" y="223.1">16</text>
<text x="313.9" y="226.2">11</text>
<text x="342.3" y="226.2">11</text>
<text x="313.9" y="229.8">16</text>
<text x="318.1" y="228.2">&quot;</text>
<text x="342.3" y="229.8">16</text>
<text x="346.6" y="228.2">&quot;</text>
<text x="272.7" y="236.7">1&quot;</text>
<text x="361.7" y="237.2">1</text>
<text x="364.2" y="238.8">16</text>
<text x="365.1" y="235.2">3</text>
<text x="368.5" y="237.2">&quot;</text>
<text x="285.8" y="245.7">1</text>
<text x="288.4" y="243.7">3</text>
<text x="290.9" y="245.7">&quot;</text>
<text x="351.7" y="245.7">1</text>
<text x="354.2" y="243.7">3</text>
<text x="356.8" y="245.7">&quot;</text>
<text x="288.4" y="247.3">8</text>
<text x="354.2" y="247.3">8</text>
</g>
<g font-size="3.5" fill="#191924">
<text x="361.4" y="15.8">ANGLE-CONNECTION</text>
<text x="320" y="24.5">T20-E-ANG</text>
<text x="290.5" y="35.7">T20-E</text>
<text x="234.6" y="44.5">ANGLE-CONNECTION</text>
<text x="306.6" y="69.5">T20-E-ANG</text>
</g>
<g font-size="3.4" fill="#191924">
<text x="413.1" y="68.7" transform="rotate(-90 413.1 68.7)">M-12EK</text>
<text x="425.7" y="93.4" transform="rotate(-90 425.7 93.4)">T20</text>
<text x="413.1" y="176.6" transform="rotate(-90 413.1 176.6)">T20 RECESSED TROUGH 130&quot;x 145&quot; &quot;8&quot;</text>
<text x="419.4" y="176.6" transform="rotate(-90 419.4 176.6)">MARKET ST. WOODLANDS#2809</text>
</g>
<g font-size="2.8" fill="#191924">
<text x="425.5" y="87.7" transform="rotate(-90 425.5 87.7)">T20 FULL ASS</text>
<text x="425.2" y="125.8" transform="rotate(-90 425.2 125.8)">1</text>
<text x="425.2" y="121.7" transform="rotate(-90 425.2 121.7)">/1</text>
<text x="425.2" y="151.2" transform="rotate(-90 425.2 151.2)">2026-05-24</text>
<text x="425.2" y="176.6" transform="rotate(-90 425.2 176.6)">RM</text>
</g>
<g font-size="2.1" fill="#191924">
<text x="408.2" y="8.9">Sheet:</text>
<text x="409.5" y="68.7" transform="rotate(-90 409.5 68.7)">Finish 1:</text>
<text x="415.8" y="68.7" transform="rotate(-90 415.8 68.7)">Finish 2:</text>
<text x="422.2" y="87.7" transform="rotate(-90 422.2 87.7)">File name:</text>
<text x="422.2" y="100.4" transform="rotate(-90 422.2 100.4)">REV.:</text>
<text x="422.2" y="113.1" transform="rotate(-90 422.2 113.1)">Scale:</text>
<text x="422.2" y="125.8" transform="rotate(-90 422.2 125.8)">Sheet:</text>
<text x="422.2" y="151.2" transform="rotate(-90 422.2 151.2)">Date:</text>
<text x="409.5" y="176.6" transform="rotate(-90 409.5 176.6)">Fixture:</text>
<text x="415.8" y="176.6" transform="rotate(-90 415.8 176.6)">Project:</text>
<text x="422.2" y="176.6" transform="rotate(-90 422.2 176.6)">Drawn:</text>
</g>
<g font-size="1.7" fill="#191924">
<text x="420.2" y="196.6" transform="rotate(-90 420.2 196.6)">± .005 ±1/2°</text>
<text x="410.7" y="201.1" transform="rotate(-90 410.7 201.1)">UNLESS OTHERWISE SPECIFIED:</text>
<text x="416.4" y="201.1" transform="rotate(-90 416.4 201.1)">TOLERANCES:</text>
<text x="418.3" y="201.1" transform="rotate(-90 418.3 201.1)">Fraction Decimal Angle</text>
<text x="420.2" y="201.1" transform="rotate(-90 420.2 201.1)">±1/32</text>
<text x="424" y="201.1" transform="rotate(-90 424 201.1)">DIMENSIONS ARE IN INCHES</text>
<text x="425.9" y="201.1" transform="rotate(-90 425.9 201.1)">DO NOT SCALE DRAWING</text>
</g>
</svg>
